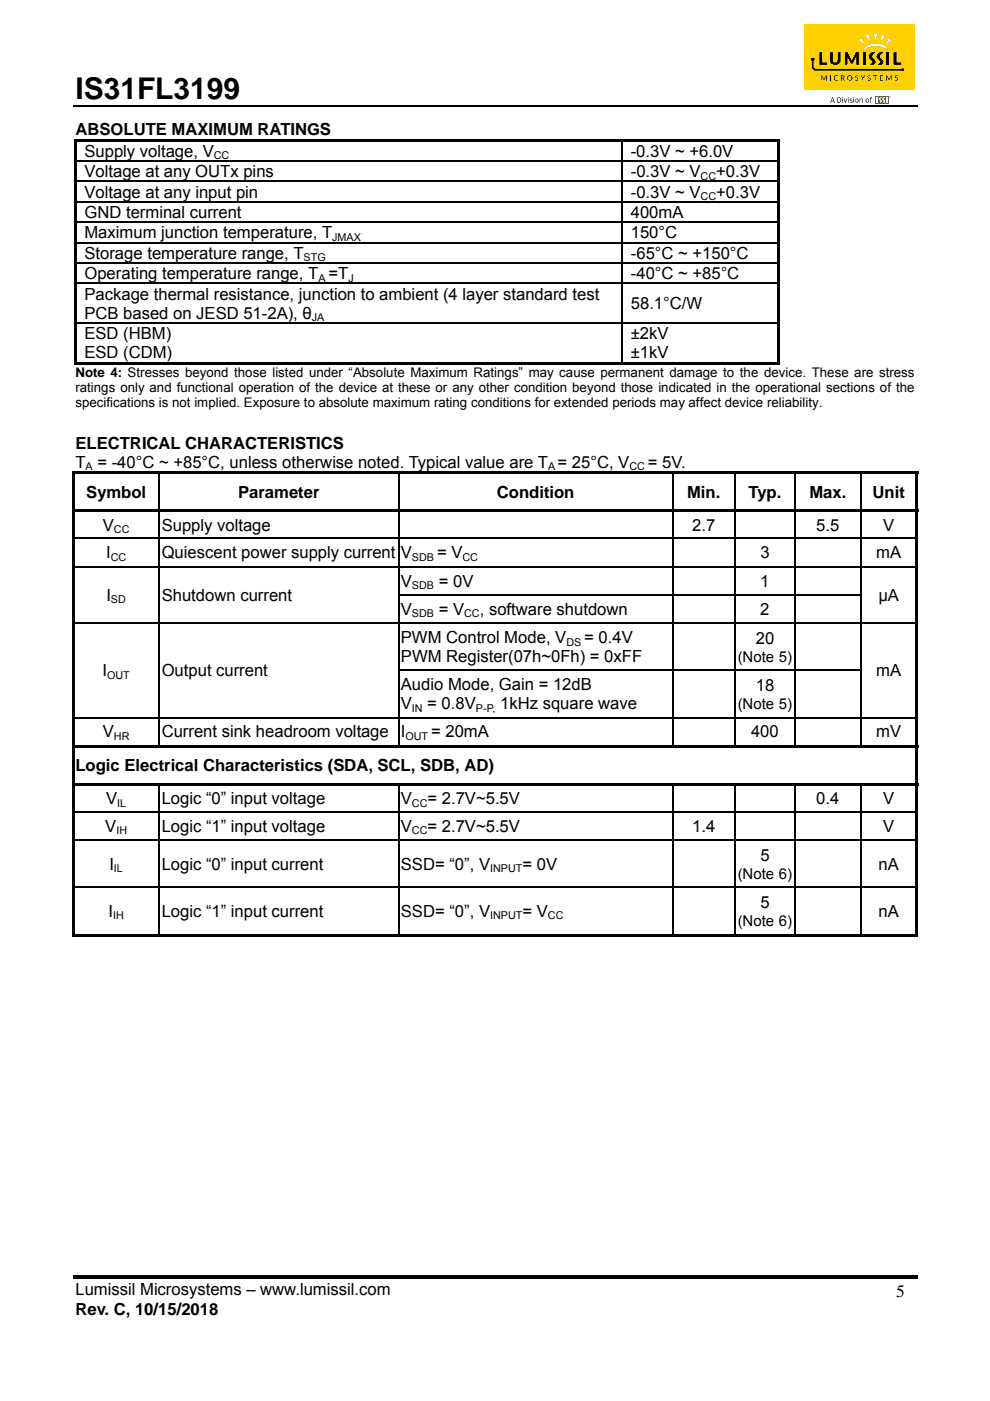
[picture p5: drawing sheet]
<svg xmlns="http://www.w3.org/2000/svg" width="210mm" height="297mm" viewBox="0 0 210 297" stroke-linecap="round" stroke-linejoin="round" font-family="sans-serif">
<path d="M15.5 22.5h179" fill="none" stroke="#000" stroke-width=".34"/>
<path d="M15.5 270.3h179v.7h-179z" fill="#000"/>
<path d="M170.6 5.1h23.4v13.9h-23.4z" fill="#ffd100"/>
<g fill="#000">
<path d="M174.2 16h.1l.5 .8 .4-.8h.2v1.1h-.2v-.9l-.4 .8-.5-.8-.1 .9zM176.1 16h.1v1.1h-.1zM176.9 16.2a.46 .46 0 0 1 .8 0 .45 .45 0 0 0-.6 0 .45 .45 0 0 0 0 .6 .45 .45 0 0 0 .6 .1 .53 .53 0 0 1-.7 .1 .53 .53 0 0 1-.1-.8zM181.4 16.1l.4-.1 .3 .1-.1 .1a.23 .23 0 0 0-.4-.1 .23 .23 0 0 0 0 .3 .23 .23 0 0 0 .3 .1 .35 .35 0 0 1 0 .6 .35 .35 0 0 1-.5-.2 .25 .25 0 0 0 .4 .1 .25 .25 0 0 0 .1-.3 .25 .25 0 0 0-.4-.1l-.1-.2zM182.5 16h.2l.3 .6 .3-.6h.2l-.4 .7v.4h-.2v-.4zM184 16.1l.4-.1 .3 .1-.1 .1a.23 .23 0 0 0-.4-.1 .23 .23 0 0 0 0 .3 .23 .23 0 0 0 .3 .1 .34 .34 0 0 1 0 .5 .34 .34 0 0 1-.5-.1 .25 .25 0 0 0 .4 .1 .25 .25 0 0 0 .1-.3 .25 .25 0 0 0-.3-.1l-.2-.2zM185.2 16h.9v.1h-.4v1h-.2v-1h-.3zM186.6 16h.7v.1h-.5v.4h.4l-.4 .1v.4h.5v.1h-.7zM188 16h.1l.4 .8 .5-.8h.1v1.1l-.1-.9-.4 .8-.5-.8v.9h-.1zM189.8 16.1l.4-.1 .2 .1v.1a.24 .24 0 0 0-.4-.1 .24 .24 0 0 0 0 .3 .24 .24 0 0 0 .3 .1 .34 .34 0 0 1 0 .6 .34 .34 0 0 1-.5-.2h.1a.24 .24 0 0 0 .3 .1 .24 .24 0 0 0 .1-.3 .24 .24 0 0 0-.3-.1l-.2-.3z"/>
<path d="M178.4 16h.2a.34 .34 0 0 1 .5 .2 .34 .34 0 0 1-.3 .4l.4 .5h-.2l-.3-.5h-.2v.5h-.1zM178.5 16.1v.4l.4-.1a.28 .28 0 0 0-.1-.3 .28 .28 0 0 0-.3 0z"/>
<path d="M179.7 16.5a.58 .58 0 0 1 1.1 0 .58 .58 0 0 1-1.1 0zM179.8 16.5a.43 .43 0 0 0 .8 0 .43 .43 0 0 0-.8 0z"/>
</g>
<path d="M188.6 20.5a.2 .2 0 0 1 .4 0 .2 .2 0 0 1-.4 0zM188.7 20.5a.14 .14 0 0 0 .2 0 .14 .14 0 0 0-.2 0zM188.7 20.4l.2 .2h-.2zM188.7 20.4l.1 .1z" fill="#010101"/>
<path d="M185.7 20.3h2.8v1.7h-2.8z" fill="#c42032"/>
<g fill="#fff">
<path d="M186 20.6h.3v1.1h-.3z"/>
<path d="M186.6 20.7h.4a.4 .4 0 0 0-.2 .4 .4 .4 0 0 0 .2 .3l-.1 .3h-.4l.2-.2-.1-.2a.32 .32 0 0 1-.2-.3 .32 .32 0 0 1 .2-.3z"/>
<path d="M187.2 20.8l.5-.2a.47 .47 0 0 0-.2 .4 .47 .47 0 0 0 .2 .4l-.1 .3h-.4l.3-.2-.4-.4z"/>
<path d="M188 20.6h.3v1.1h-.3z"/>
</g>
<path d="M173.8 11.1h.6v2.2h1v.4h-1.6zM176 11.1h.7v1.4a.54 .54 0 0 0 .3 .7 .54 .54 0 0 0 .7-.5v-1.6h.6v.9a1.29 1.29 0 0 1-1 1.8 1.03 1.03 0 0 1-1.3-1.1zM179.2 11.1h.6l.9 1.7 .8-1.7h.7v2.6h-.6v-1.7l-.7 1.3-.2 .2-.3-.1-.7-1.4v1.7h-.5zM183 11.1h.7v2.6h-.7zM184.6 11.3a1 1 0 0 1 1.1-.2v.1a.78 .78 0 0 0-.7 .7 .78 .78 0 0 0 .5 .8 .61 .61 0 0 1-.2 1h-.9a.61 .61 0 0 0 .6-.5 .61 .61 0 0 0-.4-.6 .73 .73 0 0 1 0-1.3zM186.2 11.3a.91 .91 0 0 1 1.2-.1 .77 .77 0 0 0-.8 .6 .77 .77 0 0 0 .6 .9 .61 .61 0 0 1-.2 1h-.9a.61 .61 0 0 0 .5-.5 .61 .61 0 0 0-.4-.6 .73 .73 0 0 1 0-1.3zM188 11.1h.6v2.6h-.6zM189.5 11.1h.7v2.2h.9v.4h-1.6z" fill="#000"/>
<g fill="#fff">
<path d="M183.3 10.3a3.3 3.3 0 0 1 5.1 .3 4.7 4.7 0 0 0-5.3 0z"/>
<path d="M183.6 7.6l.7-.3 .2 1.7z"/>
<path d="M187 7.3l.7 .3-.9 1.3z"/>
<path d="M185.4 7.2h.7l-.4 1.6z"/>
<path d="M182.2 8.6l.5-.5 .9 1.4z"/>
<path d="M188.6 8.1l.5 .5-1.4 .9z"/>
</g>
<g fill="#000">
<path d="M172.1 12.2h.6v.7h-.1v1.4l.3 .3h18.3a.31 .31 0 0 1 .5 0 .31 .31 0 0 1-.1 .5 .31 .31 0 0 1-.4-.1h-18.4l-.6-.6zM15.7 29.5h.6v.5h-.6zM15.7 29.5h116.6v.5h-116.6zM15.7 30h.6v4h-.6zM15.7 34h.6v.3h-.6zM15.7 34.3h.6v4.1h-.6zM15.7 38.4h.6v.2h-.6zM131.8 34h.2v.3h-.2zM131.8 38.4h.2v.2h-.2zM132.3 29.5h32.7v.5h-32.7zM165 29.5h.5v.5h-.5zM165 30h.5v4h-.5z"/>
<path d="M165 34h.5v.3h-.5zM165 34.3h.5v4.1h-.5zM165 38.4h.5v.2h-.5zM178.9 20.9h.2l.2 .7 .2-.7h.2l-.3 .9h-.2zM180.2 21h.6l-.5 .1 .5 .4-.3 .3-.3-.1 .5-.1-.1-.2a.34 .34 0 0 1-.4-.4zM182.3 20.9l.1 .1 .4-.1 .2 .1v.8h-.1l-.2-.8-.3 .1-.1 .7zM184.6 20.6h.4l-.3 .2 .2 .1-.2 .1v.8l-.2-.8zM15.7 38.6h.6v4.1h-.6zM15.7 42.7h.6v.3h-.6zM15.7 43h.6v4h-.6zM15.7 47h.6v.3h-.6zM15.7 47.3h.6v4h-.6z"/>
<path d="M15.7 51.3h.6v.3h-.6zM15.7 51.6h.6v4h-.6zM15.7 55.6h.6v.3h-.6zM15.7 55.9h.6v4.1h-.6zM131.8 42.7h.2v.3h-.2zM131.8 47h.2v.3h-.2zM131.8 51.3h.2v.3h-.2zM131.8 55.6h.2v.3h-.2zM165 38.6h.5v4.1h-.5zM165 42.7h.5v.3h-.5zM165 43h.5v4h-.5zM165 47h.5v.3h-.5z"/>
<path d="M165 47.3h.5v4h-.5zM165 51.3h.5v.3h-.5zM165 51.6h.5v4h-.5zM165 55.6h.5v.3h-.5zM165 55.9h.5v4.1h-.5zM15.7 60h.6v.2h-.6zM15.7 60.2h.6v8.1h-.6zM15.7 68.3h.6v.3h-.6zM15.7 68.6h.6v8.7h-.6zM15.7 76.7h116.1v.6h-116.1zM131.8 60h.2v.2h-.2zM131.8 68.3h.2v.3h-.2z"/>
<path d="M131.8 76.7h.5v.6h-.5zM132.3 76.7h32.7v.6h-32.7zM165 60h.5v.2h-.5zM165 60.2h.5v8.1h-.5zM165 68.3h.5v.3h-.5zM165 68.6h.5v8.7h-.5zM165 76.7h.5v.6h-.5zM15.2 100h.6v.5h-.6zM15.2 100h179.6v.5h-179.6zM15.2 100.5h.6v7.5h-.6zM15.2 108h179.6v.5h-179.6zM15.2 108.5h.6v5.5h-.6z"/>
<path d="M15.2 114h.6v.3h-.6zM33.7 114h.2v.3h-.2zM84.4 114h.3v.3h-.3zM142.6 114h.2v.3h-.2zM155.7 114h.3v.3h-.3zM168.6 114h.2v.3h-.2zM182.4 114h.2v.3h-.2zM194.2 100h.6v.5h-.6zM194.2 100.5h.6v7.5h-.6zM194.2 108.5h.6v5.5h-.6zM194.2 114h.6v.3h-.6zM15.2 114.3h.6v5.7h-.6z"/>
<path d="M15.2 120h.6v.3h-.6zM15.2 120.3h.6v5.7h-.6zM15.2 126h.6v.3h-.6zM15.2 126.3h.6v5.7h-.6zM15.2 132h.6v.3h-.6zM33.7 120h.2v.3h-.2zM33.7 126h.2v.3h-.2zM33.7 132h.2v.3h-.2zM84.4 120h.3v.3h-.3zM84.4 126h.3v.3h-.3zM84.4 132h.3v.3h-.3zM142.6 120h.2v.3h-.2z"/>
<path d="M142.6 126h.2v.3h-.2zM142.6 132h.2v.3h-.2zM155.7 120h.3v.3h-.3zM155.7 126h.3v.3h-.3zM155.7 132h.3v.3h-.3zM168.6 120h.2v.3h-.2zM168.6 126h.2v.3h-.2zM168.6 132h.2v.3h-.2zM182.4 120h.2v.3h-.2zM182.4 126h.2v.3h-.2zM182.4 132h.2v.3h-.2zM194.2 114.3h.6v5.7h-.6z"/>
<path d="M194.2 120h.6v.3h-.6zM194.2 120.3h.6v5.7h-.6zM194.2 126h.6v.3h-.6zM194.2 126.3h.6v5.7h-.6zM194.2 132h.6v.3h-.6zM15.2 132.3h.6v9.7h-.6zM15.2 142h.6v.3h-.6zM15.2 142.3h.6v9.7h-.6zM15.2 152h.6v.3h-.6zM15.2 152.3h.6v5.7h-.6zM15.2 158h179.6v.5h-179.6zM33.7 142h.2v.3h-.2z"/>
<path d="M33.7 152h.2v.3h-.2zM84.4 142h.3v.3h-.3zM84.4 152h.3v.3h-.3zM142.6 142h.2v.3h-.2zM142.6 152h.2v.3h-.2zM155.7 142h.3v.3h-.3zM155.7 152h.3v.3h-.3zM168.6 142h.2v.3h-.2zM168.6 152h.2v.3h-.2zM182.4 142h.2v.3h-.2zM182.4 152h.2v.3h-.2zM194.2 132.3h.6v9.7h-.6z"/>
<path d="M194.2 142h.6v.3h-.6zM194.2 142.3h.6v9.7h-.6zM194.2 152h.6v.3h-.6zM194.2 152.3h.6v5.7h-.6zM15.2 158.5h.6v7.5h-.6zM15.2 166h179.6v.5h-179.6zM15.2 166.5h.6v5.5h-.6zM15.2 172h.6v.3h-.6zM15.2 172.3h.6v5.7h-.6zM15.2 178h.6v.3h-.6zM33.7 172h.2v.3h-.2zM33.7 178h.2v.3h-.2z"/>
<path d="M84.4 172h.3v.3h-.3zM84.4 178h.3v.3h-.3zM142.6 172h.2v.3h-.2zM142.6 178h.2v.3h-.2zM155.7 172h.3v.3h-.3zM155.7 178h.3v.3h-.3zM168.6 172h.2v.3h-.2zM168.6 178h.2v.3h-.2zM182.4 172h.2v.3h-.2zM182.4 178h.2v.3h-.2zM194.2 158.5h.6v7.5h-.6zM194.2 166.5h.6v5.5h-.6z"/>
<path d="M194.2 172h.6v.3h-.6zM194.2 172.3h.6v5.7h-.6zM194.2 178h.6v.3h-.6zM15.2 178.3h.6v9.7h-.6zM15.2 188h.6v.3h-.6zM15.2 188.3h.6v10.2h-.6zM15.2 198h18.5v.5h-18.5zM33.7 188h.2v.3h-.2zM33.7 198h50.7v.5h-50.7zM84.4 188h.3v.3h-.3zM84.4 198h58.2v.5h-58.2zM142.6 188h.2v.3h-.2z"/>
<path d="M142.6 198h13.1v.5h-13.1zM155.7 188h.3v.3h-.3zM155.7 198h12.9v.5h-12.9zM168.6 188h.2v.3h-.2zM168.6 198h13.8v.5h-13.8zM182.4 188h.2v.3h-.2zM182.4 198h11.8v.5h-11.8zM194.2 178.3h.6v9.7h-.6zM194.2 188h.6v.3h-.6zM194.2 188.3h.6v10.2h-.6zM194.2 198h.6v.5h-.6z"/>
<path d="M176.5 20.6h.2l.4 1.2h-.2l-.1-.3h-.5v.3h-.2zM176.6 20.7l-.2 .7h.4z"/>
<path d="M177.6 20.6a.61 .61 0 0 1 .8 .6 .61 .61 0 0 1-.8 .6zM177.7 20.7v.9h.2a.45 .45 0 0 0 .4-.5 .45 .45 0 0 0-.6-.4z"/>
<path d="M178.6 20.6l.2 .1zM178.6 20.9h.2v.9h-.2z"/>
<path d="M179.9 20.6l.1 .1zM179.9 20.9l.1 .9z"/>
<path d="M181 20.6l.1 .1zM181 20.9h.1v.9h-.1z"/>
<path d="M181.3 21.4a.45 .45 0 0 1 .9 0 .45 .45 0 0 1-.9 0zM181.4 21.3a.3 .3 0 0 0 .6 0 .3 .3 0 0 0-.6 0z"/>
<path d="M183.6 21.4a.42 .42 0 0 1 .8 0 .42 .42 0 0 1-.8 0zM183.7 21.3a.3 .3 0 0 0 .6 0 .3 .3 0 0 0-.6 0z"/>
</g>
<g fill="none" stroke="#000" stroke-width=".25">
<path d="M16.3 34.2h115.5M16.3 38.5h115.5M131.9 30v4M131.9 34.3v4.1M131.9 38.6v4.1M132 34.2h33M132 38.5h33M16.3 42.8h115.5M16.3 47.1h115.5M16.3 51.5h115.5M16.3 55.8h115.5M131.9 43v4"/>
<path d="M131.9 47.3v4M131.9 51.6v4M131.9 55.9v4.1M132 42.8h33M132 47.1h33M132 51.5h33M132 55.8h33M16.3 60.1h115.5M16.3 68.5h115.5M131.9 60.2v8.1M131.9 68.6v8.1M132 60.1h33"/>
<path d="M132 68.5h33M15.8 114.1h17.9M33.8 100.5v7.5M33.8 108.5v5.5M33.8 114.3v5.7M33.9 114.1h50.5M84.5 100.5v7.5M84.5 108.5v5.5M84.5 114.3v5.7M84.7 114.1h57.9M142.7 100.5v7.5M142.7 108.5v5.5"/>
<path d="M142.7 114.3v5.7M142.8 114.1h12.9M155.9 100.5v7.5M155.9 108.5v5.5M155.9 114.3v5.7M156 114.1h12.6M168.7 100.5v7.5M168.7 108.5v5.5M168.7 114.3v5.7M168.8 114.1h13.6M182.5 100.5v7.5M182.5 108.5v5.5"/>
<path d="M182.5 114.3v5.7M182.6 114.1h11.6M15.8 120.1h17.9M15.8 132.1h17.9M33.8 120.3v5.7M33.8 126.3v5.7M33.8 132.3v9.7M33.9 120.1h50.5M33.9 132.1h50.5M84.5 120.3v5.7M84.5 126.3v5.7M84.5 132.3v9.7"/>
<path d="M84.7 120.1h57.9M84.7 126.1h57.9M84.7 132.1h57.9M142.7 120.3v5.7M142.7 126.3v5.7M142.7 132.3v9.7M142.8 120.1h12.9M142.8 126.1h12.9M142.8 132.1h12.9M155.9 120.3v5.7M155.9 126.3v5.7M155.9 132.3v9.7"/>
<path d="M156 120.1h12.6M156 126.1h12.6M156 132.1h12.6M168.7 120.3v5.7M168.7 126.3v5.7M168.7 132.3v9.7M168.8 120.1h13.6M168.8 126.1h13.6M168.8 132.1h13.6M182.5 120.3v5.7M182.5 126.3v5.7M182.5 132.3v9.7"/>
<path d="M182.6 120.1h11.6M182.6 132.1h11.6M15.8 152.1h17.9M33.8 142.3v9.7M33.8 152.3v5.7M33.9 152.1h50.5M84.5 142.3v9.7M84.5 152.3v5.7M84.7 142.1h57.9M84.7 152.1h57.9M142.7 142.3v9.7M142.7 152.3v5.7"/>
<path d="M142.8 142.1h12.9M142.8 152.1h12.9M155.9 142.3v9.7M155.9 152.3v5.7M156 142.1h12.6M156 152.1h12.6M168.7 142.3v9.7M168.7 152.3v5.7M168.8 142.1h13.6M168.8 152.1h13.6M182.5 142.3v9.7M182.5 152.3v5.7"/>
<path d="M182.6 152.1h11.6M15.8 172.1h17.9M15.8 178.1h17.9M33.8 166.5v5.5M33.8 172.3v5.7M33.8 178.3v9.7M33.9 172.1h50.5M33.9 178.1h50.5M84.5 166.5v5.5M84.5 172.3v5.7M84.5 178.3v9.7M84.7 172.1h57.9"/>
<path d="M84.7 178.1h57.9M142.7 166.5v5.5M142.7 172.3v5.7M142.7 178.3v9.7M142.8 172.1h12.9M142.8 178.1h12.9M155.9 166.5v5.5M155.9 172.3v5.7M155.9 178.3v9.7M156 172.1h12.6M156 178.1h12.6M168.7 166.5v5.5"/>
<path d="M168.7 172.3v5.7M168.7 178.3v9.7M168.8 172.1h13.6M168.8 178.1h13.6M182.5 166.5v5.5M182.5 172.3v5.7M182.5 178.3v9.7M182.6 172.1h11.6M182.6 178.1h11.6M15.8 188.1h17.9M33.8 188.3v9.7M33.9 188.1h50.5"/>
<path d="M84.5 188.3v9.7M84.7 188.1h57.9M142.7 188.3v9.7M142.8 188.1h12.9M155.9 188.3v9.7M156 188.1h12.6M168.7 188.3v9.7M168.8 188.1h13.6M182.5 188.3v9.7M182.6 188.1h11.6"/>
</g>
<text font-size="6.3" x="16" y="21">IS31FL3199</text>
<text font-size="3.7" x="190.1" y="274.9">5</text>
<g font-size="3.5">
<text x="16" y="28.7">ABSOLUTE MAXIMUM RATINGS</text>
<text x="17.9" y="33.3">Supply voltage, V</text>
<text x="133.8" y="33.3">-0.3V ~ +6.0V</text>
<text x="17.9" y="37.6">Voltage at any OUTx pins</text>
<text x="17.9" y="41.9">Voltage at any input pin</text>
<text x="133.8" y="41.9">-0.3V ~ V</text>
<text x="133.8" y="37.6">-0.3V ~ V</text>
<text x="151.9" y="37.6">+0.3V</text>
<text x="151.9" y="41.9">+0.3V</text>
<text x="17.9" y="46.2">GND terminal current</text>
<text x="133.8" y="46.2">400mA</text>
<text x="17.9" y="50.5">Maximum junction temperature, T</text>
<text x="133.8" y="50.5">150°C</text>
<text x="17.9" y="54.8">Storage temperature range, T</text>
<text x="17.9" y="59.2">Operating temperature range, T =T</text>
<text x="133.8" y="59.2">-40°C ~ +85°C</text>
<text x="133.8" y="54.8">-65°C ~ +150°C</text>
<text x="17.9" y="63.5">Package thermal resistance, junction to ambient (4 layer standard test</text>
<text x="133.8" y="65.5">58.1°C/W</text>
<text x="17.9" y="67.5">PCB based on JESD 51-2A), θ</text>
<text x="17.9" y="71.9">ESD (HBM)</text>
<text x="133.8" y="71.9">±2kV</text>
<text x="17.9" y="75.9">ESD (CDM)</text>
<text x="133.8" y="75.9">±1kV</text>
<text x="16" y="95.2">ELECTRICAL CHARACTERISTICS</text>
<text x="16" y="99.2">T</text>
<text x="20.7" y="99.2">= -40°C ~ +85°C, unless otherwise noted. Typical value are T = 25°C, V</text>
<text x="137.4" y="99.2">= 5V.</text>
<text x="18.3" y="105.5">Symbol</text>
<text x="50.5" y="105.5">Parameter</text>
<text x="105.4" y="105.5">Condition</text>
<text x="145.7" y="105.5">Min.</text>
<text x="158.8" y="105.5">Typ.</text>
<text x="171.7" y="105.5">Max.</text>
<text x="185.1" y="105.5">Unit</text>
<text x="21.8" y="112.5">V</text>
<text x="34.3" y="112.5">Supply voltage</text>
<text x="146.8" y="112.5">2.7</text>
<text x="173.1" y="112.5">5.5</text>
<text x="187.3" y="112.5">V</text>
<text x="22.5" y="118.4">I</text>
<text x="34.3" y="118.4">Quiescent power supply current V</text>
<text x="92.7" y="118.4">= V</text>
<text x="161.3" y="118.4">3</text>
<text x="185.9" y="118.4">mA</text>
<text x="85" y="124.4">V</text>
<text x="93" y="124.4">= 0V</text>
<text x="161.3" y="124.4">1</text>
<text x="22.6" y="127.4">I</text>
<text x="34.3" y="127.4">Shutdown current</text>
<text x="85" y="130.4">V</text>
<text x="93" y="130.4">= V</text>
<text x="101.8" y="130.4">, software shutdown</text>
<text x="161.3" y="130.4">2</text>
<text x="186.3" y="127.4">μA</text>
<text x="85" y="136.3">PWM Control Mode, V</text>
<text x="123.9" y="136.3">= 0.4V</text>
<text x="160.3" y="136.5">20</text>
<text x="21.7" y="143.4">I</text>
<text x="34.3" y="143.4">Output current</text>
<text x="85" y="140.4">PWM Register(07h~0Fh) = 0xFF</text>
<text x="185.9" y="143.4">mA</text>
<text x="85" y="146.3">Audio Mode, Gain = 12dB</text>
<text x="160.3" y="146.5">18</text>
<text x="85" y="150.4">V</text>
<text x="90.6" y="150.4">= 0.8V</text>
<text x="106.1" y="150.4">1kHz square wave</text>
<text x="21.8" y="156.4">V</text>
<text x="34.3" y="156.4">Current sink headroom voltage</text>
<text x="85" y="156.4">I</text>
<text x="91.4" y="156.4">= 20mA</text>
<text x="159.3" y="156.4">400</text>
<text x="185.9" y="156.4">mV</text>
<text x="16" y="163.5">Logic Electrical Characteristics (SDA, SCL, SDB, AD)</text>
<text x="22.5" y="170.5">V</text>
<text x="34.3" y="170.5">Logic “0” input voltage</text>
<text x="85" y="170.5">V</text>
<text x="90.7" y="170.5">= 2.7V~5.5V</text>
<text x="173.1" y="170.5">0.4</text>
<text x="187.3" y="170.5">V</text>
<text x="22.3" y="176.4">V</text>
<text x="34.3" y="176.4">Logic “1” input voltage</text>
<text x="85" y="176.4">V</text>
<text x="90.7" y="176.4">= 2.7V~5.5V</text>
<text x="146.8" y="176.4">1.4</text>
<text x="187.3" y="176.4">V</text>
<text x="23.2" y="184.4">I</text>
<text x="34.3" y="184.4">Logic “0” input current</text>
<text x="85" y="184.4">SSD= “0”, V</text>
<text x="110.8" y="184.4">= 0V</text>
<text x="161.3" y="182.5">5</text>
<text x="186.4" y="184.4">nA</text>
<text x="23" y="194.4">I</text>
<text x="34.3" y="194.4">Logic “1” input current</text>
<text x="85" y="194.4">SSD= “0”, V</text>
<text x="110.8" y="194.4">= V</text>
<text x="161.3" y="192.6">5</text>
<text x="186.4" y="194.4">nA</text>
<text x="16" y="274.7">Lumissil Microsystems – www.lumissil.com</text>
<text x="16" y="278.7">Rev. C, 10/15/2018</text>
</g>
<g font-size="3.2">
<text x="156.5" y="140.3">(Note 5)</text>
<text x="156.5" y="150.3">(Note 5)</text>
<text x="156.5" y="186.3">(Note 6)</text>
<text x="156.5" y="196.3">(Note 6)</text>
</g>
<g font-size="2.8">
<text x="16" y="79.9">Note 4: Stresses beyond those listed under “Absolute Maximum Ratings” may cause permanent damage to the device. These are stress</text>
<text x="16" y="83.1">ratings only and functional operation of the device at these or any other condition beyond those indicated in the operational sections of the</text>
<text x="16" y="86.3">specifications is not implied. Exposure to absolute maximum rating conditions for extended periods may affect device reliability.</text>
</g>
<g font-size="2.3">
<text x="45.4" y="33.8">CC</text>
<text x="148.6" y="38.1">CC</text>
<text x="148.6" y="42.4">CC</text>
<text x="70.5" y="51.1">JMAX</text>
<text x="64.4" y="55.4">STG</text>
<text x="67.5" y="59.7">A</text>
<text x="73.9" y="59.7">J</text>
<text x="66.1" y="68.1">JA</text>
<text x="18.2" y="99.7">A</text>
<text x="116.2" y="99.7">A</text>
<text x="133.5" y="99.7">CC</text>
<text x="24.2" y="113">CC</text>
<text x="23.5" y="118.9">CC</text>
<text x="87.4" y="118.9">SDB</text>
<text x="98.1" y="118.9">CC</text>
<text x="87.4" y="124.9">SDB</text>
<text x="23.5" y="127.9">SD</text>
<text x="87.4" y="130.9">SDB</text>
<text x="98.4" y="130.9">CC</text>
<text x="120.1" y="136.9">DS</text>
<text x="22.7" y="143.9">OUT</text>
<text x="87.4" y="150.9">IN</text>
<text x="100.9" y="150.9">P-P,</text>
<text x="24.2" y="156.9">HR</text>
<text x="86" y="156.9">OUT</text>
<text x="24.9" y="171">IL</text>
<text x="87.4" y="171">CC</text>
<text x="24.7" y="176.9">IH</text>
<text x="87.4" y="176.9">CC</text>
<text x="24.2" y="184.9">IL</text>
<text x="103.9" y="184.9">INPUT</text>
<text x="24" y="194.9">IH</text>
<text x="103.9" y="194.9">INPUT</text>
<text x="116.2" y="194.9">CC</text>
</g>
</svg>
